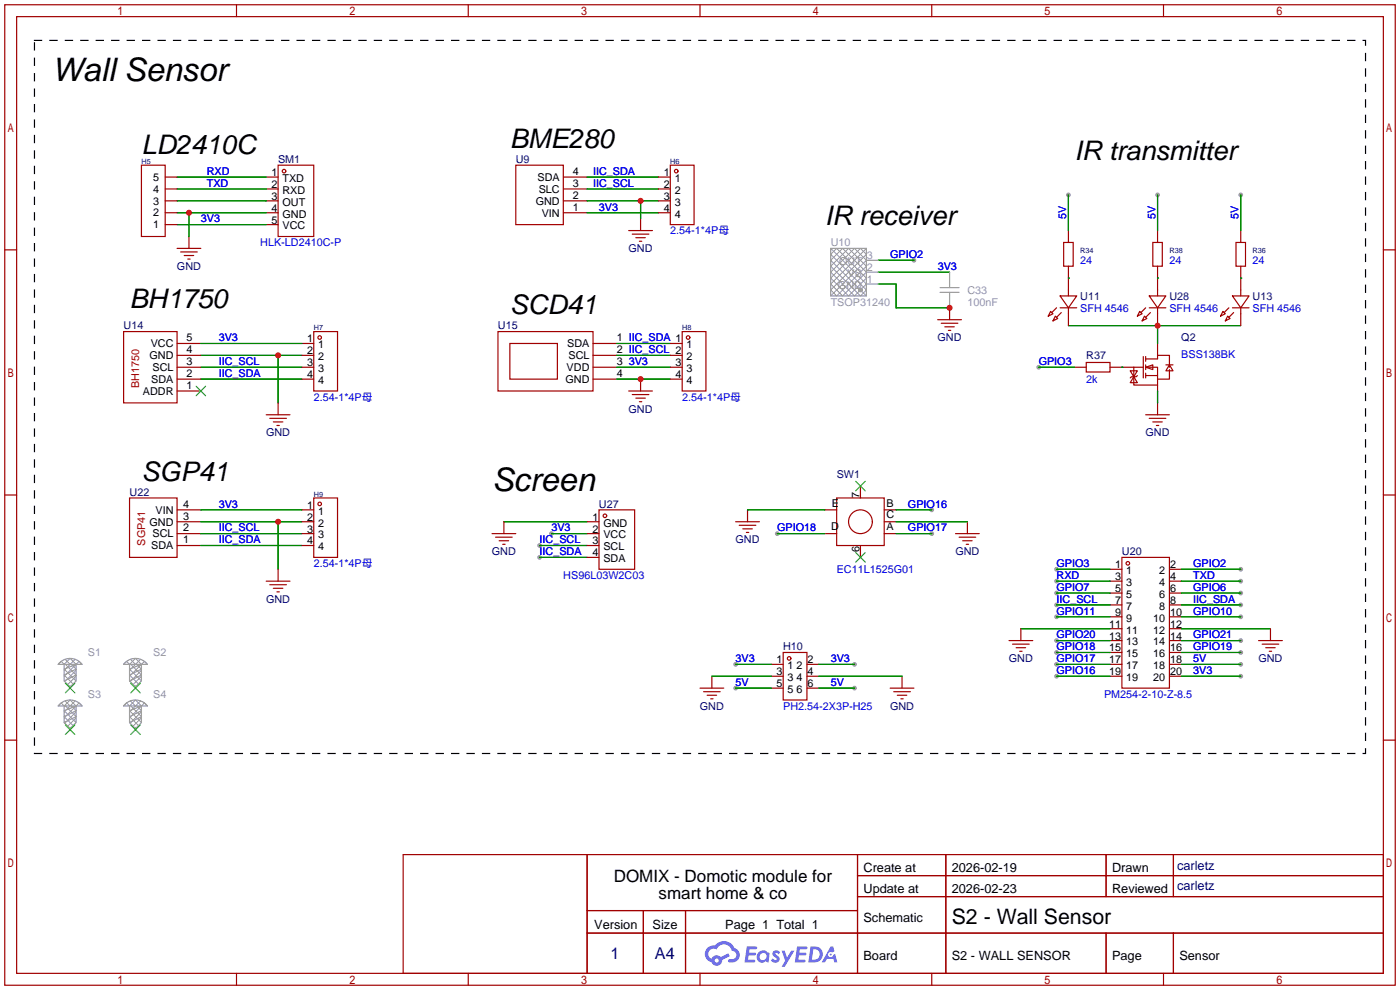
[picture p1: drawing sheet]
<svg xmlns="http://www.w3.org/2000/svg" width="299mm" height="212mm" viewBox="0 0 299 212" stroke-linecap="round" stroke-linejoin="round" font-family="sans-serif">
<g fill="#999">
<circle cx="222" cy="78.5" r=".51"/>
<circle cx="115.3" cy="116.6" r=".51"/>
<circle cx="117.9" cy="114" r=".51"/>
<circle cx="115.3" cy="119.1" r=".51"/>
<circle cx="265.2" cy="144.5" r=".51"/>
<circle cx="265.2" cy="142" r=".51"/>
<circle cx="265.2" cy="139.4" r=".51"/>
<circle cx="265.2" cy="136.9" r=".51"/>
<circle cx="265.2" cy="121.7" r=".51"/>
<circle cx="265.2" cy="124.2" r=".51"/>
<circle cx="265.2" cy="129.3" r=".51"/>
<circle cx="265.2" cy="126.7" r=".51"/>
<circle cx="265.2" cy="131.8" r=".51"/>
<circle cx="225.8" cy="144.5" r=".51"/>
<circle cx="225.8" cy="142" r=".51"/>
<circle cx="225.8" cy="139.4" r=".51"/>
<circle cx="225.8" cy="136.9" r=".51"/>
<circle cx="225.8" cy="129.3" r=".51"/>
<circle cx="225.8" cy="126.7" r=".51"/>
<circle cx="225.8" cy="124.2" r=".51"/>
<circle cx="225.8" cy="121.7" r=".51"/>
<circle cx="225.8" cy="131.8" r=".51"/>
<circle cx="228.3" cy="41.7" r=".51"/>
<circle cx="247.4" cy="41.7" r=".51"/>
<circle cx="265.2" cy="41.7" r=".51"/>
<circle cx="195.3" cy="55.6" r=".51"/>
<circle cx="199.1" cy="114" r=".51"/>
<circle cx="199.1" cy="109" r=".51"/>
<circle cx="166.1" cy="114" r=".51"/>
<circle cx="182.6" cy="142" r=".51"/>
<circle cx="157.2" cy="142" r=".51"/>
<circle cx="182.6" cy="147.1" r=".51"/>
<circle cx="157.2" cy="147.1" r=".51"/>
</g>
<g fill="none" stroke="#a10000" stroke-width=".25">
<path d="M1 1h297.2v209.6h-297.2zM3.6 3.6h292.1v204.4h-292.1zM50.5 1v2.6M100.1 1v2.6M149.6 1v2.6M199.1 1v2.6M248.7 1v2.6M1 53.4h2.6M295.7 53.4h2.5M1 105.8h2.6M295.7 105.8h2.5M1 158.2h2.6"/>
<path d="M295.7 158.2h2.5M50.5 208v2.6M100.1 208v2.6M149.6 208v2.6M199.1 208v2.6M248.7 208v2.6"/>
</g>
<g fill="#5487ff">
<path d="M165.3 203.3a.99 .99 0 0 1 1.4 .2l-.3 .5a.39 .39 0 0 0-.3-.3 .39 .39 0 0 0-.4 .1l.1 .1a1.02 1.02 0 0 1 .6 1.6 1.17 1.17 0 0 1-1.7-.2l.4-.5 .6 .4 .3-.1v-.3a1.01 1.01 0 0 1-.7-1.5z"/>
<path d="M167.1 203.2h.6l.5 1.5 .9-1.5h.7l-2.1 3.4h-.7l.8-1.3z"/>
<path d="M159.6 202.3h1.9l.3 .1-.1 .4-1.5 .1-.1 .7h1.2l.3 .3-.3 .3h-1.3l-.1 .9h1.4l.1 .3-.1 .2-2.2 .1z"/>
<path d="M170.4 202.3h1.9l.2 .1-.1 .4-1.5 .1-.1 .7h1.3l.3 .3-.4 .3h-1.2l-.2 .9h1.4l.2 .3-.2 .2-2.1 .1z"/>
<path d="M177.5 202.3h.6l.2 1-.5 .3a.57 .57 0 0 0-.8 .2 .57 .57 0 0 0 .4 .8 .57 .57 0 0 0 .7-.5l.4-.2 .5 1.8h-.7l-.2-.7h-1.4l-.4 .7h-.7z"/>
<path d="M173.2 202.3l-.4 3.4h1.1a1.73 1.73 0 0 0 1.9-1.7 1.73 1.73 0 0 0-2-1.7zM173.8 202.9a1.14 1.14 0 0 1 1.4 1.1 1.14 1.14 0 0 1-1.5 1.1h-.2z"/>
<path d="M162 203.6a1.26 1.26 0 0 0 0 1.8 1.26 1.26 0 0 0 1.7 .1l.5 .2 .3-1.9-.1-.2h-.4a1.21 1.21 0 0 0-2 0zM162.6 203.9a.76 .76 0 0 1 1 0 .76 .76 0 0 1 .1 1.1 .76 .76 0 0 1-1 .1l-.4-.6z"/>
<path d="M151.2 202.6a1.81 1.81 0 0 0 .9 3 1.18 1.18 0 0 0 1.3 .8 1.18 1.18 0 0 0 .9-1.2l1.7-.9-.4-.6-1.5 .8a1.2 1.2 0 0 0-2 .4 1.14 1.14 0 0 1-.6-1.6 1.14 1.14 0 0 1 1.7-.4 1.73 1.73 0 0 1 1.7-1.1 1.73 1.73 0 0 1 1.6 1.4 .94 .94 0 0 1 .8 1.2 .94 .94 0 0 1-1.3 .6 .36 .36 0 0 0-.4 .3 .36 .36 0 0 0 .3 .4 1.63 1.63 0 0 0 2.1-1 1.63 1.63 0 0 0-1-2.1 2.43 2.43 0 0 0-4.2-.5l-1 .1zM152.7 205.3a.45 .45 0 0 1 .9 0 .45 .45 0 0 1-.9 0z"/>
<circle cx="177.5" cy="204" r=".22"/>
</g>
<g fill="none" stroke="#a10000" stroke-width=".25">
<path d="M30.2 35.3h5.1v15.2h-5.1zM35.3 37.8h2.5M56.9 37.8h2.5M59.4 35.3h7.7v15.2h-7.7zM110.2 35.3h10.2v12.7h-10.2zM120.4 37.8h5.1M140.7 37.8h2.6M143.3 35.3h5v12.7h-5zM35.3 40.4h2.5M35.3 42.9h2.5M35.3 45.5h2.5M35.3 48h2.5"/>
<path d="M37.8 53.1h5.1M38.6 53.8h3.6M39.4 54.6h2M40.1 55.4h.5M40.4 50.5v2.6M56.9 40.4h2.5M56.9 42.9h2.5M56.9 45.5h2.5M56.9 48h2.5M120.4 40.4h5.1M120.4 42.9h5.1M120.4 45.5h5.1"/>
<path d="M134.4 49.3h5M135.1 50h3.6M135.9 50.8h2M136.7 51.6h.5M136.9 46.7v2.6M140.7 40.4h2.6M140.7 42.9h2.6M140.7 45.5h2.6M227.3 51.8h2.1v5.1h-2.1zM228.3 49.3v2.5M228.3 56.9v6.3M246.4 51.8h2v5.1h-2z"/>
<path d="M247.4 49.3v2.5M247.4 56.9v6.3M264.2 51.8h2v5.1h-2zM265.2 49.3v2.5M265.2 56.9v6.3M26.4 70.9h11.4v15.2h-11.4zM37.8 78.5h5.1M37.8 73.4h5.1M37.8 75.9h5.1M64.5 78.5h2.6M64.5 73.4h2.6M64.5 75.9h2.6"/>
<path d="M67.1 70.9h5v12.7h-5zM106.4 70.9h20.3v12.7h-20.3zM109 73.4h10.1v7.6h-10.1zM126.7 78.5h5.1M126.7 73.4h5.1M126.7 75.9h5.1M143.3 78.5h2.5M143.3 73.4h2.5M143.3 75.9h2.5M145.8 70.9h5.1v12.7h-5.1zM200.4 68.3h5.1M201.2 69.1h3.5"/>
<path d="M201.9 69.8h2.1M202.7 70.6h.5M202.9 65.8v2.5M224.5 66.5l.5 .6-1 .5zM225.6 67.6l.5 .5-1.1 .5zM225.8 65.8l-1 1M226.6 63.2h3.5l-1.8 2.6zM226.6 65.8h3.5M226.8 66.8l-1 1M228.3 65.8v3.8M229.6 78.5h2.6M232.2 77.5h5v2h-5z"/>
<path d="M237.2 78.5h7.1M241.6 79.2h1.5l-.8 1.3zM242.3 78.5v3.8h5.1M243.6 66.5l.5 .6-1 .5zM244.3 76.2v4.6M244.6 67.6l.5 .5-1 .5zM244.9 78.5l1.5-.5v1zM244.9 76.7h2.5v-.8h2.5v2.6M244.9 78.5h2.5v2.5M244.9 76.2v1M244.9 78v1M244.9 79.8v1"/>
<path d="M244.9 65.8l-1.1 1M245.6 63.2h3.6l-1.8 2.6zM245.6 65.8h3.6M245.9 66.8l-1 1M247.4 65.8v3.8M247.4 73.4v2.5M249.2 78h1.5M249.9 78l.8 1.2h-1.5zM249.9 79v2h-2.5M261.4 66.5l.5 .6-1 .5zM262.4 67.6l.5 .5-1 .5zM262.6 65.8l-1 1"/>
<path d="M263.4 63.2h3.6l-1.8 2.6zM263.4 65.8h3.6M263.7 66.8l-1.1 1M265.2 65.8v3.8M37.8 81h5.1M37.8 83.6h5.1M56.9 88.6h5.1M57.7 89.4h3.5M58.4 90.2h2.1M59.2 90.9h.5M59.4 86.1v2.5M64.5 81h2.6"/>
<path d="M126.7 81h5.1M134.4 83.6h5M135.1 84.3h3.6M135.9 85.1h2M136.7 85.9h.5M136.9 81v2.6M143.3 81h2.5M242.3 80.5l.8 1.3h-1.5zM243.1 80.3l-.3 .2h-1l-.2 .3M244.9 80.3h2.5M244.9 88.6h5M245.6 89.4h3.6"/>
<path d="M246.4 90.2h2M247.1 90.9h.5M247.4 81v2.6M247.4 86.1v2.5M27.7 106.4h10.1v12.7h-10.1zM37.8 116.6h5.1M37.8 114h5.1M37.8 111.5h5.1M37.8 109h5.1M64.5 116.6h2.6M64.5 114h2.6M64.5 111.5h2.6"/>
<path d="M64.5 109h2.6M67.1 106.4h5v12.7h-5zM105.2 114h5M105.9 114.8h3.6M106.7 115.6h2M107.4 116.3h.5M107.7 111.5v2.5M125.5 116.6h2.5M125.5 114h2.5M125.5 111.5h2.5M125.5 119.1h2.5M128 109h7.6v12.7h-7.6z"/>
<path d="M157.2 111.5h5.1M158 112.3h3.5M158.7 113h2.1M159.5 113.8h.5M159.8 109v2.5M176.3 114h2.5M176.3 109h2.5M178.8 106.4h10.2v10.2h-10.2zM183.9 103.9v2.5M183.9 116.6v2.5M189 114h2.5M189 111.5h2.5"/>
<path d="M189 109h2.5M204.2 114h5.1M205 114.8h3.5M205.7 115.6h2.1M206.5 116.3h.5M206.8 111.5v2.5M239.8 119.1h10.1v28h-10.1zM56.9 124.2h5.1M57.7 125h3.5M58.4 125.7h2.1M59.2 126.5h.5M59.4 121.7v2.5"/>
<path d="M167.4 139.4h5.1v10.2h-5.1zM215.6 136.9h5.1M216.4 137.7h3.6M217.2 138.4h2M217.9 139.2h.5M218.2 134.4v2.5M237.2 121.7h2.6M237.2 124.2h2.6M237.2 126.7h2.6M237.2 139.4h2.6M237.2 129.3h2.6M237.2 136.9h2.6"/>
<path d="M237.2 131.8h2.6M237.2 134.4h2.6M249.9 121.7h2.6M249.9 124.2h2.6M249.9 126.7h2.6M249.9 139.4h2.6M249.9 129.3h2.6M249.9 136.9h2.6M249.9 131.8h2.6M249.9 134.4h2.6M269 136.9h5.1M269.7 137.7h3.6"/>
<path d="M270.5 138.4h2M271.3 139.2h.5M271.5 134.4v2.5M149.6 147.1h5.1M150.4 147.8h3.5M151.1 148.6h2.1M151.9 149.4h.5M152.1 144.5v2.6M164.8 144.5h2.6M164.8 142h2.6M164.8 147.1h2.6M172.5 144.5h2.5"/>
<path d="M172.5 142h2.5M172.5 147.1h2.5M190.2 147.1h5.1M191 147.8h3.6M191.8 148.6h2M192.5 149.4h.5M192.8 144.5v2.6M237.2 144.5h2.6M237.2 142h2.6M249.9 144.5h2.6M249.9 142h2.6M86.2 182.6h209.5v25.4h-209.5z"/>
<path d="M125.5 182.6v25.4M125.5 194.6h57.8M125.5 199.4h170.2M137.5 194.6v13.4M146.5 194.6v13.4M183.3 182.6v25.4M183.3 187.1h112.4M183.3 191.6h112.4M202.1 182.6v25.4M236.4 182.6v9M236.4 199.4v8.6M250.8 182.6v9"/>
<path d="M250.8 199.4v8.6"/>
<circle cx="60.7" cy="36.6" r=".38"/>
<circle cx="144.5" cy="36.6" r=".38"/>
<circle cx="68.3" cy="72.1" r=".38"/>
<circle cx="147.1" cy="72.1" r=".38"/>
<circle cx="68.3" cy="107.7" r=".38"/>
<circle cx="129.3" cy="110.2" r=".38"/>
<circle cx="183.9" cy="111.5" r="2.54"/>
<circle cx="241" cy="120.4" r=".38"/>
<circle cx="168.7" cy="140.7" r=".38"/>
</g>
<g fill="none" stroke="#008700" stroke-width=".25">
<path d="M37.8 37.8h19.1M125.5 37.8h15.2M37.8 40.4h19.1M37.8 45.5h19.1M37.8 42.9h19.1M37.8 48h19.1M40.4 45.5v5M125.5 40.4h15.2M125.5 45.5h15.2M125.5 42.9h15.2M136.9 42.9v3.8M187.7 58.2h15.2"/>
<path d="M187.7 55.6h7.6M228.3 59.4h.1M228.3 41.7v7.6M247.4 59.4h.1M247.4 41.7v7.6M265.2 59.4h.1M265.2 41.7v7.6M42.9 78.5h21.6M42.9 75.9h21.6M42.9 73.4h21.6M59.4 75.9v10.2M131.8 78.5h11.5"/>
<path d="M131.8 75.9h11.5M131.8 73.4h11.5M187.7 60.7h3.8v5.1h11.4M222 78.5h7.6M228.3 69.6h36.9M239.8 78.5h.1M247.4 69.6v3.8M42.9 81h21.6M131.8 81h11.5M247.4 83.6v2.5M42.9 111.5h21.6M42.9 116.6h21.6"/>
<path d="M42.9 114h21.6M42.9 109h21.6M59.4 111.5v10.2M107.7 111.5h17.8M115.3 116.6h10.2M115.3 119.1h10.2M117.9 114h7.6M159.8 109h16.5M166.1 114h10.2M191.5 111.5h15.3M191.5 114h7.6M191.5 109h7.6"/>
<path d="M218.2 134.4h19M225.8 139.4h11.4M225.8 136.9h11.4M225.8 121.7h11.4M225.8 124.2h11.4M225.8 129.3h11.4M225.8 126.7h11.4M225.8 131.8h11.4M252.5 139.4h12.7M252.5 136.9h12.7M252.5 134.4h19M252.5 121.7h12.7"/>
<path d="M252.5 124.2h12.7M252.5 129.3h12.7M252.5 126.7h12.7M252.5 131.8h12.7M152.1 144.5h12.7M157.2 142h7.6M157.2 147.1h7.6M175 144.5h17.8M175 142h7.6M175 147.1h7.6M225.8 144.5h11.4M225.8 142h11.4"/>
<path d="M252.5 144.5h12.7M252.5 142h12.7"/>
</g>
<g fill="none" stroke="#3c3" stroke-width=".25">
<path d="M41.9 82.5l2 2.1M43.9 82.5l-2 2.1M182.9 118.1l2 2M182.9 102.9l2 2M184.9 118.1l-2 2M184.9 102.9l-2 2M14 154.9l2 2.1M14 146.1l2 2M16 154.9l-2 2.1M16 146.1l-2 2M27.9 146.1l2.1 2M27.9 154.9l2.1 2.1"/>
<path d="M30 146.1l-2.1 2M30 154.9l-2.1 2.1"/>
</g>
<path d="M7.4 8.6h284.4v152.4h-284.4z" fill="none" stroke="#000" stroke-width=".25" stroke-dasharray="1.5 1.8"/>
<g fill="none" stroke="#999" stroke-width=".25">
<path d="M177.5 53.1h7.7v10.1h-7.7zM185.2 58.2h2.5M185.2 55.6h2.5M202.9 58.2v3.3M185.2 60.7h2.5M200.9 61.5h4.1M200.9 62.5h4.1M202.9 62.5v3.3M12.9 150.4a3.2 3.2 0 0 1 4.6 .5h-5.1zM12.9 141.5a3.2 3.2 0 0 1 4.6 .5h-5.1zM13.7 150.9v3.5l1.3 1.3 1.3-1.3v-3.5l-2.6 1M13.7 142v3.5l1.3 1.3 1.3-1.3v-3.5l-2.6 1"/>
<path d="M15 146.6v.5M15 155.4v.6M16.3 151.9l-2.6 1.3M16.3 153.2l-2.6 1.2M16.3 143l-2.6 1.3M16.3 144.3l-2.6 1.2M26.9 141.5a3.2 3.2 0 0 1 4.6 .5h-5.1zM26.9 150.4a3.2 3.2 0 0 1 4.6 .5h-5.1zM27.7 142v3.5l1.3 1.3 1.2-1.3v-3.5l-2.5 1M27.7 150.9v3.5l1.3 1.3 1.2-1.3v-3.5l-2.5 1M29 146.6v.5M29 155.4v.6"/>
<path d="M30.2 143l-2.5 1.3M30.2 144.3l-2.5 1.2M30.2 151.9l-2.5 1.3M30.2 153.2l-2.5 1.2"/>
<circle cx="183.9" cy="62" r=".38"/>
</g>
<g fill="none" stroke="#999" stroke-width=".21">
<path d="M177.5 53.1l7.7 7.6-2.6 2.5-5.1-5 5.1-5.1 2.6 2.5-7.7 7.6M178.8 53.1l6.4 6.3-3.8 3.8-3.9-3.8 6.4-6.3 1.3 1.3-7.7 7.6 1.3 1.2 6.4-6.3-3.8-3.8-3.9 3.8 6.4 6.3 1.3-1.2-7.7-7.6zM185.2 53.1l-7.7 7.6 2.6 2.5 5.1-5-5.1-5.1-2.6 2.5 7.7 7.6M184.1 61.6l.1 .2M184.2 62.1l-.1 .2M12.4 150.9l.7-.7 .6 .7 1.3-1.3 1.3 1.3M12.4 142l.7-.6 .6 .6 1.3-1.3 1.3 1.3M13.7 153.2l1.9 1.9M13.7 151.9l2.6 2.5M13.7 144.3l1.9 1.9M13.7 143l2.6 2.5M13.9 149.8l1.1 1.1"/>
<path d="M13.9 140.9l1.1 1.1M14 150.9l2.3 2.3M14 142l2.3 2.3M15.2 150.9l1.1 1M15.2 142l1.1 1M16.1 149.8l-2.4 2.3M16.1 140.9l-2.4 2.4M16.3 152.1l-2.5 2.5M16.3 153.4l-1.8 1.8M16.3 143.3l-2.5 2.4M16.3 144.5l-1.8 1.8M17.5 150.9l-.6-.7-3.2 3.2"/>
<path d="M17.5 142l-.6-.6-3.2 3.1M26.4 142l.7-.6 .6 .6 1.3-1.3 1.2 1.3M26.4 150.9l.7-.7 .6 .7 1.3-1.3 1.2 1.3M27.7 144.3l1.9 1.9M27.7 143l2.5 2.5M27.7 153.2l1.9 1.9M27.7 151.9l2.5 2.5M27.9 140.9l1.1 1.1M27.9 149.8l1.1 1.1M27.9 142l2.3 2.3M27.9 150.9l2.3 2.3M29.2 142l1 1"/>
<path d="M29.2 150.9l1 1M30 140.9l-2.3 2.4M30 149.8l-2.3 2.3M30.2 143.3l-2.4 2.4M30.2 144.5l-1.8 1.8M30.2 152.1l-2.4 2.5M30.2 153.4l-1.8 1.8M31.5 142l-.6-.6-3.2 3.1M31.5 150.9l-.6-.7-3.2 3.2"/>
</g>
<g fill="#c00">
<circle cx="247.4" cy="69.6" r=".63"/>
<circle cx="59.4" cy="75.9" r=".63"/>
<circle cx="136.9" cy="42.9" r=".63"/>
<circle cx="40.4" cy="45.5" r=".63"/>
<circle cx="136.9" cy="81" r=".63"/>
<circle cx="59.4" cy="111.5" r=".63"/>
<circle cx="202.9" cy="65.8" r=".63"/>
</g>
<g font-size="6.9">
<text x="11.2" y="17.4">Wall Sensor</text>
<text x="105.2" y="105">Screen</text>
</g>
<g font-size="5.8">
<text x="30.2" y="32.9">LD2410C</text>
<text x="109" y="31.6">BME280</text>
<text x="229.6" y="34.2">IR transmitter</text>
<text x="176.3" y="48.1">IR receiver</text>
<text x="27.7" y="65.9">BH1750</text>
<text x="109" y="67.2">SCD41</text>
<text x="30.2" y="102.7">SGP41</text>
</g>
<text font-size="4.5" x="203.4" y="197.5">S2 - Wall Sensor</text>
<g font-size="3.6">
<text x="131.2" y="188.5">DOMIX - Domotic module for</text>
<text x="140.8" y="192.2">smart home &amp; co</text>
</g>
<g font-size="3.5" fill="#000080">
<text x="130.5" y="204.9">1</text>
<text x="140" y="204.9">A4</text>
</g>
<g font-size="2.7" fill="#000080">
<text x="251.6" y="185.9">carletz</text>
<text x="251.6" y="190.2">carletz</text>
</g>
<g font-size="2.7">
<text x="184.5" y="186.3">Create at</text>
<text x="184.5" y="190.8">Update at</text>
<text x="203.4" y="186.3">2026-02-19</text>
<text x="203.4" y="190.8">2026-02-23</text>
<text x="237.7" y="186.3">Drawn</text>
<text x="237.7" y="190.8">Reviewed</text>
<text x="184.5" y="197">Schematic</text>
<text x="127" y="198.5">Version</text>
<text x="139.5" y="198.5">Size</text>
<text x="155" y="198.5">Page 1 Total 1</text>
<text x="184.5" y="205.2">Board</text>
<text x="203.4" y="205.2">S2 - WALL SENSOR</text>
<text x="237.7" y="205.2">Page</text>
<text x="252.1" y="205.2">Sensor</text>
</g>
<g font-size="2.3" fill="#000080">
<text x="59.4" y="34.8">SM1</text>
<text x="110.2" y="34.8">U9</text>
<text x="134.3" y="53.9">GND</text>
<text x="37.8" y="57.7">GND</text>
<text x="230.9" y="64.1">U11</text>
<text x="249.9" y="64.1">U28</text>
<text x="267.7" y="64.1">U13</text>
<text x="26.4" y="70.4">U14</text>
<text x="106.4" y="70.4">U15</text>
<text x="200.4" y="72.9">GND</text>
<text x="232.2" y="76.8">R37</text>
<text x="252.5" y="72.9">Q2</text>
<text x="134.3" y="88.2">GND</text>
<text x="56.9" y="93.3">GND</text>
<text x="244.8" y="93.3">GND</text>
<text x="27.7" y="106">U22</text>
<text x="178.8" y="102.2">SW1</text>
<text x="128" y="108.5">U27</text>
<text x="105.1" y="118.7">GND</text>
<text x="157.2" y="116.1">GND</text>
<text x="204.2" y="118.7">GND</text>
<text x="239.8" y="118.7">U20</text>
<text x="56.9" y="128.8">GND</text>
<text x="167.4" y="139">H10</text>
<text x="215.6" y="141.5">GND</text>
<text x="269" y="141.5">GND</text>
<text x="149.6" y="151.7">GND</text>
<text x="190.2" y="151.7">GND</text>
</g>
<g font-size="2.3">
<text x="32.8" y="41.2">4</text>
<text x="32.8" y="38.6">5</text>
<text x="58" y="37.6">1</text>
<text x="58" y="40.2">2</text>
<text x="60.4" y="38.9">TXD</text>
<text x="60.4" y="41.4">RXD</text>
<text x="114.9" y="38.7">SDA</text>
<text x="115.1" y="41.2">SLC</text>
<text x="122.4" y="37.4">4</text>
<text x="122.4" y="39.9">3</text>
<text x="141.8" y="37.6">1</text>
<text x="141.8" y="40.2">2</text>
<text x="144.2" y="38.9">1</text>
<text x="144.2" y="41.4">2</text>
<text x="32.8" y="46.3">2</text>
<text x="32.8" y="43.7">3</text>
<text x="58" y="42.7">3</text>
<text x="58" y="45.2">4</text>
<text x="58" y="47.8">5</text>
<text x="60.4" y="44">OUT</text>
<text x="60.4" y="46.5">GND</text>
<text x="114.5" y="43.7">GND</text>
<text x="115.8" y="46.3">VIN</text>
<text x="122.4" y="42.5">2</text>
<text x="122.4" y="45">1</text>
<text x="141.8" y="42.7">3</text>
<text x="141.8" y="45.2">4</text>
<text x="144.2" y="44">3</text>
<text x="144.2" y="46.5">4</text>
<text x="32.8" y="48.8">1</text>
<text x="60.4" y="49">VCC</text>
<text x="32" y="76.8">GND</text>
<text x="32.2" y="74.2">VCC</text>
<text x="39.9" y="72.9">5</text>
<text x="39.9" y="75.5">4</text>
<text x="65.6" y="73.2">1</text>
<text x="65.6" y="75.7">2</text>
<text x="68" y="74.4">1</text>
<text x="68" y="77">2</text>
<text x="121.2" y="74.2">SDA</text>
<text x="121.5" y="76.8">SCL</text>
<text x="131.8" y="72.9">1 IIC_SDA 1</text>
<text x="131.8" y="75.5">2 IIC_SCL 2</text>
<text x="146.7" y="74.4">1</text>
<text x="146.7" y="77">2</text>
<text x="32.3" y="81.8">SDA</text>
<text x="32.6" y="79.3">SCL</text>
<text x="39.9" y="78">3</text>
<text x="39.9" y="80.6">2</text>
<text x="39.9" y="83.1">1</text>
<text x="65.6" y="78.3">3</text>
<text x="65.6" y="80.8">4</text>
<text x="68" y="79.5">3</text>
<text x="68" y="82.1">4</text>
<text x="120.9" y="81.8">GND</text>
<text x="121.1" y="79.3">VDD</text>
<text x="131.8" y="78">3</text>
<text x="131.8" y="80.6">4</text>
<text x="144.4" y="78.3">3</text>
<text x="144.4" y="80.8">4</text>
<text x="146.7" y="79.5">3</text>
<text x="146.7" y="82.1">4</text>
<text x="30.5" y="84.4">ADDR</text>
<text x="183.7" y="106.4" transform="rotate(-90 183.7 106.4)">7</text>
<text x="32" y="112.3">GND</text>
<text x="33.2" y="109.8">VIN</text>
<text x="39.1" y="113.6">2</text>
<text x="39.1" y="111">3</text>
<text x="39.1" y="108.5">4</text>
<text x="65.6" y="108.7">1</text>
<text x="65.6" y="111.3">2</text>
<text x="65.6" y="113.8">3</text>
<text x="68" y="110">1</text>
<text x="68" y="112.5">2</text>
<text x="126.6" y="111.3">1</text>
<text x="126.6" y="113.8">2</text>
<text x="129" y="112.5">GND</text>
<text x="177.6" y="113.3">D</text>
<text x="177.8" y="108.2">E</text>
<text x="189.5" y="113.3">A</text>
<text x="189.5" y="108.2">B</text>
<text x="189.5" y="110.8">C</text>
<text x="32.3" y="117.4">SDA</text>
<text x="32.6" y="114.9">SCL</text>
<text x="39.1" y="116.1">1</text>
<text x="65.6" y="116.4">4</text>
<text x="68" y="115.1">3</text>
<text x="68" y="117.6">4</text>
<text x="126.6" y="116.4">3</text>
<text x="126.6" y="118.9">4</text>
<text x="129" y="115.1">VCC</text>
<text x="129" y="117.6">SCL</text>
<text x="183.7" y="117.9" transform="rotate(-90 183.7 117.9)">6</text>
<text x="129" y="120.2">SDA</text>
<text x="238.4" y="121.4">1</text>
<text x="238.4" y="124">3</text>
<text x="240.7" y="122.7">1</text>
<text x="240.7" y="125.2">3</text>
<text x="247.7" y="125.2">4</text>
<text x="247.7" y="122.7">2</text>
<text x="250.1" y="124">4</text>
<text x="250.1" y="121.4">2</text>
<text x="238.4" y="126.5">5</text>
<text x="238.4" y="129.1">7</text>
<text x="238.4" y="131.6">9</text>
<text x="240.7" y="127.8">5</text>
<text x="240.7" y="130.3">7</text>
<text x="247.7" y="130.3">8</text>
<text x="247.7" y="127.8">6</text>
<text x="250.1" y="131.6">10</text>
<text x="250.1" y="129.1">8</text>
<text x="250.1" y="126.5">6</text>
<text x="237.1" y="134.1">11</text>
<text x="237.1" y="136.7">13</text>
<text x="240.7" y="132.9">9</text>
<text x="240.7" y="135.4">11</text>
<text x="240.7" y="137.9">13</text>
<text x="246.4" y="137.9">14</text>
<text x="246.4" y="135.4">12</text>
<text x="246.4" y="132.9">10</text>
<text x="250.1" y="136.7">14</text>
<text x="250.1" y="134.1">12</text>
<text x="166" y="141.8">1</text>
<text x="168.3" y="143">1</text>
<text x="170.2" y="143">2</text>
<text x="172.6" y="141.8">2</text>
<text x="237.1" y="139.2">15</text>
<text x="237.1" y="141.8">17</text>
<text x="240.7" y="140.5">15</text>
<text x="240.7" y="143">17</text>
<text x="246.4" y="143">18</text>
<text x="246.4" y="140.5">16</text>
<text x="250.1" y="141.8">18</text>
<text x="250.1" y="139.2">16</text>
<text x="166" y="144.3">3</text>
<text x="166" y="146.8">5</text>
<text x="168.3" y="145.6">3</text>
<text x="168.3" y="148.1">5</text>
<text x="170.2" y="148.1">6</text>
<text x="170.2" y="145.6">4</text>
<text x="172.6" y="146.8">6</text>
<text x="172.6" y="144.3">4</text>
<text x="237.1" y="144.3">19</text>
<text x="240.7" y="145.6">19</text>
<text x="246.4" y="145.6">20</text>
<text x="250.1" y="144.3">20</text>
</g>
<g font-size="2.3" fill="#00f">
<text x="44.2" y="37.4">RXD</text>
<text x="44.2" y="39.9">TXD</text>
<text x="126.7" y="39.9">IIC_SCL</text>
<text x="126.7" y="37.4">IIC_SDA</text>
<text x="42.9" y="47.5">3V3</text>
<text x="128" y="45">3V3</text>
<text x="227.9" y="46.7" transform="rotate(-90 227.9 46.7)">5V</text>
<text x="246.9" y="46.7" transform="rotate(-90 246.9 46.7)">5V</text>
<text x="264.7" y="46.7" transform="rotate(-90 264.7 46.7)">5V</text>
<text x="55.6" y="52.6">HLK-LD2410C-P</text>
<text x="143.3" y="50.1">2.54-1*4P母</text>
<text x="190.2" y="55.2">GPIO2</text>
<text x="200.4" y="57.7">3V3</text>
<text x="230.9" y="56.4">24</text>
<text x="249.9" y="56.4">24</text>
<text x="267.7" y="56.4">24</text>
<text x="230.9" y="66.6">SFH 4546</text>
<text x="249.9" y="66.6">SFH 4546</text>
<text x="267.7" y="66.6">SFH 4546</text>
<text x="46.7" y="72.9">3V3</text>
<text x="252.5" y="76.5">BSS138BK</text>
<text x="46.7" y="80.6">IIC_SDA</text>
<text x="46.7" y="78">IIC_SCL</text>
<text x="134.4" y="78">3V3</text>
<text x="222" y="78">GPIO3</text>
<text x="232.2" y="81.8">2k</text>
<text x="67.1" y="85.6">2.54-1*4P母</text>
<text x="145.8" y="85.6">2.54-1*4P母</text>
<text x="46.7" y="113.6">IIC_SCL</text>
<text x="46.7" y="108.5">3V3</text>
<text x="117.9" y="113.6">3V3</text>
<text x="166.1" y="113.6">GPIO18</text>
<text x="194.1" y="113.6">GPIO17</text>
<text x="194.1" y="108.5">GPIO16</text>
<text x="46.7" y="116.1">IIC_SDA</text>
<text x="115.3" y="116.1">IIC_SCL</text>
<text x="115.3" y="118.7">IIC_SDA</text>
<text x="67.1" y="121.2">2.54-1*4P母</text>
<text x="120.4" y="123.7">HS96L03W2C03</text>
<text x="178.8" y="122.5">EC11L1525G01</text>
<text x="225.8" y="123.7">RXD</text>
<text x="225.8" y="121.2">GPIO3</text>
<text x="255" y="121.2">GPIO2</text>
<text x="255" y="123.7">TXD</text>
<text x="225.8" y="128.8">IIC_SCL</text>
<text x="225.8" y="126.3">GPIO7</text>
<text x="225.8" y="131.4">GPIO11</text>
<text x="255" y="128.8">IIC_SDA</text>
<text x="255" y="126.3">GPIO6</text>
<text x="255" y="131.4">GPIO10</text>
<text x="225.8" y="136.4">GPIO20</text>
<text x="255" y="136.4">GPIO21</text>
<text x="157.2" y="141.5">3V3</text>
<text x="177.5" y="141.5">3V3</text>
<text x="225.8" y="141.5">GPIO17</text>
<text x="225.8" y="139">GPIO18</text>
<text x="255" y="141.5">5V</text>
<text x="255" y="139">GPIO19</text>
<text x="157.2" y="146.6">5V</text>
<text x="177.5" y="146.6">5V</text>
<text x="225.8" y="144.1">GPIO16</text>
<text x="236" y="149.1">PM254-2-10-Z-8.5</text>
<text x="255" y="144.1">3V3</text>
<text x="167.4" y="151.7">PH2.54-2X3P-H25</text>
</g>
<g font-size="2.3" fill="#999">
<text x="177.5" y="52.6">U10</text>
<text x="179.4" y="56.7">OUT</text>
<text x="181.1" y="59.2">VS</text>
<text x="185.3" y="57.9">2</text>
<text x="185.3" y="55.4">3</text>
<text x="177.5" y="65.3">TSOP31240</text>
<text x="179.1" y="61.7">GND</text>
<text x="185.3" y="60.5">1</text>
<text x="206.8" y="62.8">C33</text>
<text x="206.8" y="65.3">100nF</text>
<text x="18.8" y="140.3">S1</text>
<text x="32.8" y="140.3">S2</text>
<text x="18.8" y="149.1">S3</text>
<text x="32.8" y="149.1">S4</text>
</g>
<g font-size="2.3" fill="#a00000">
<text x="29.8" y="83" transform="rotate(-90 29.8 83)">BH1750</text>
<text x="31" y="116.6" transform="rotate(-90 31 116.6)">SGP41</text>
</g>
<g font-size="1.6" fill="#000080">
<text x="30.2" y="35">H5</text>
<text x="143.3" y="35">H6</text>
<text x="230.9" y="54">R34</text>
<text x="249.9" y="54">R38</text>
<text x="267.7" y="54">R36</text>
<text x="67.1" y="70.6">H7</text>
<text x="145.8" y="70.6">H8</text>
<text x="67.1" y="106.1">H9</text>
</g>
</svg>
